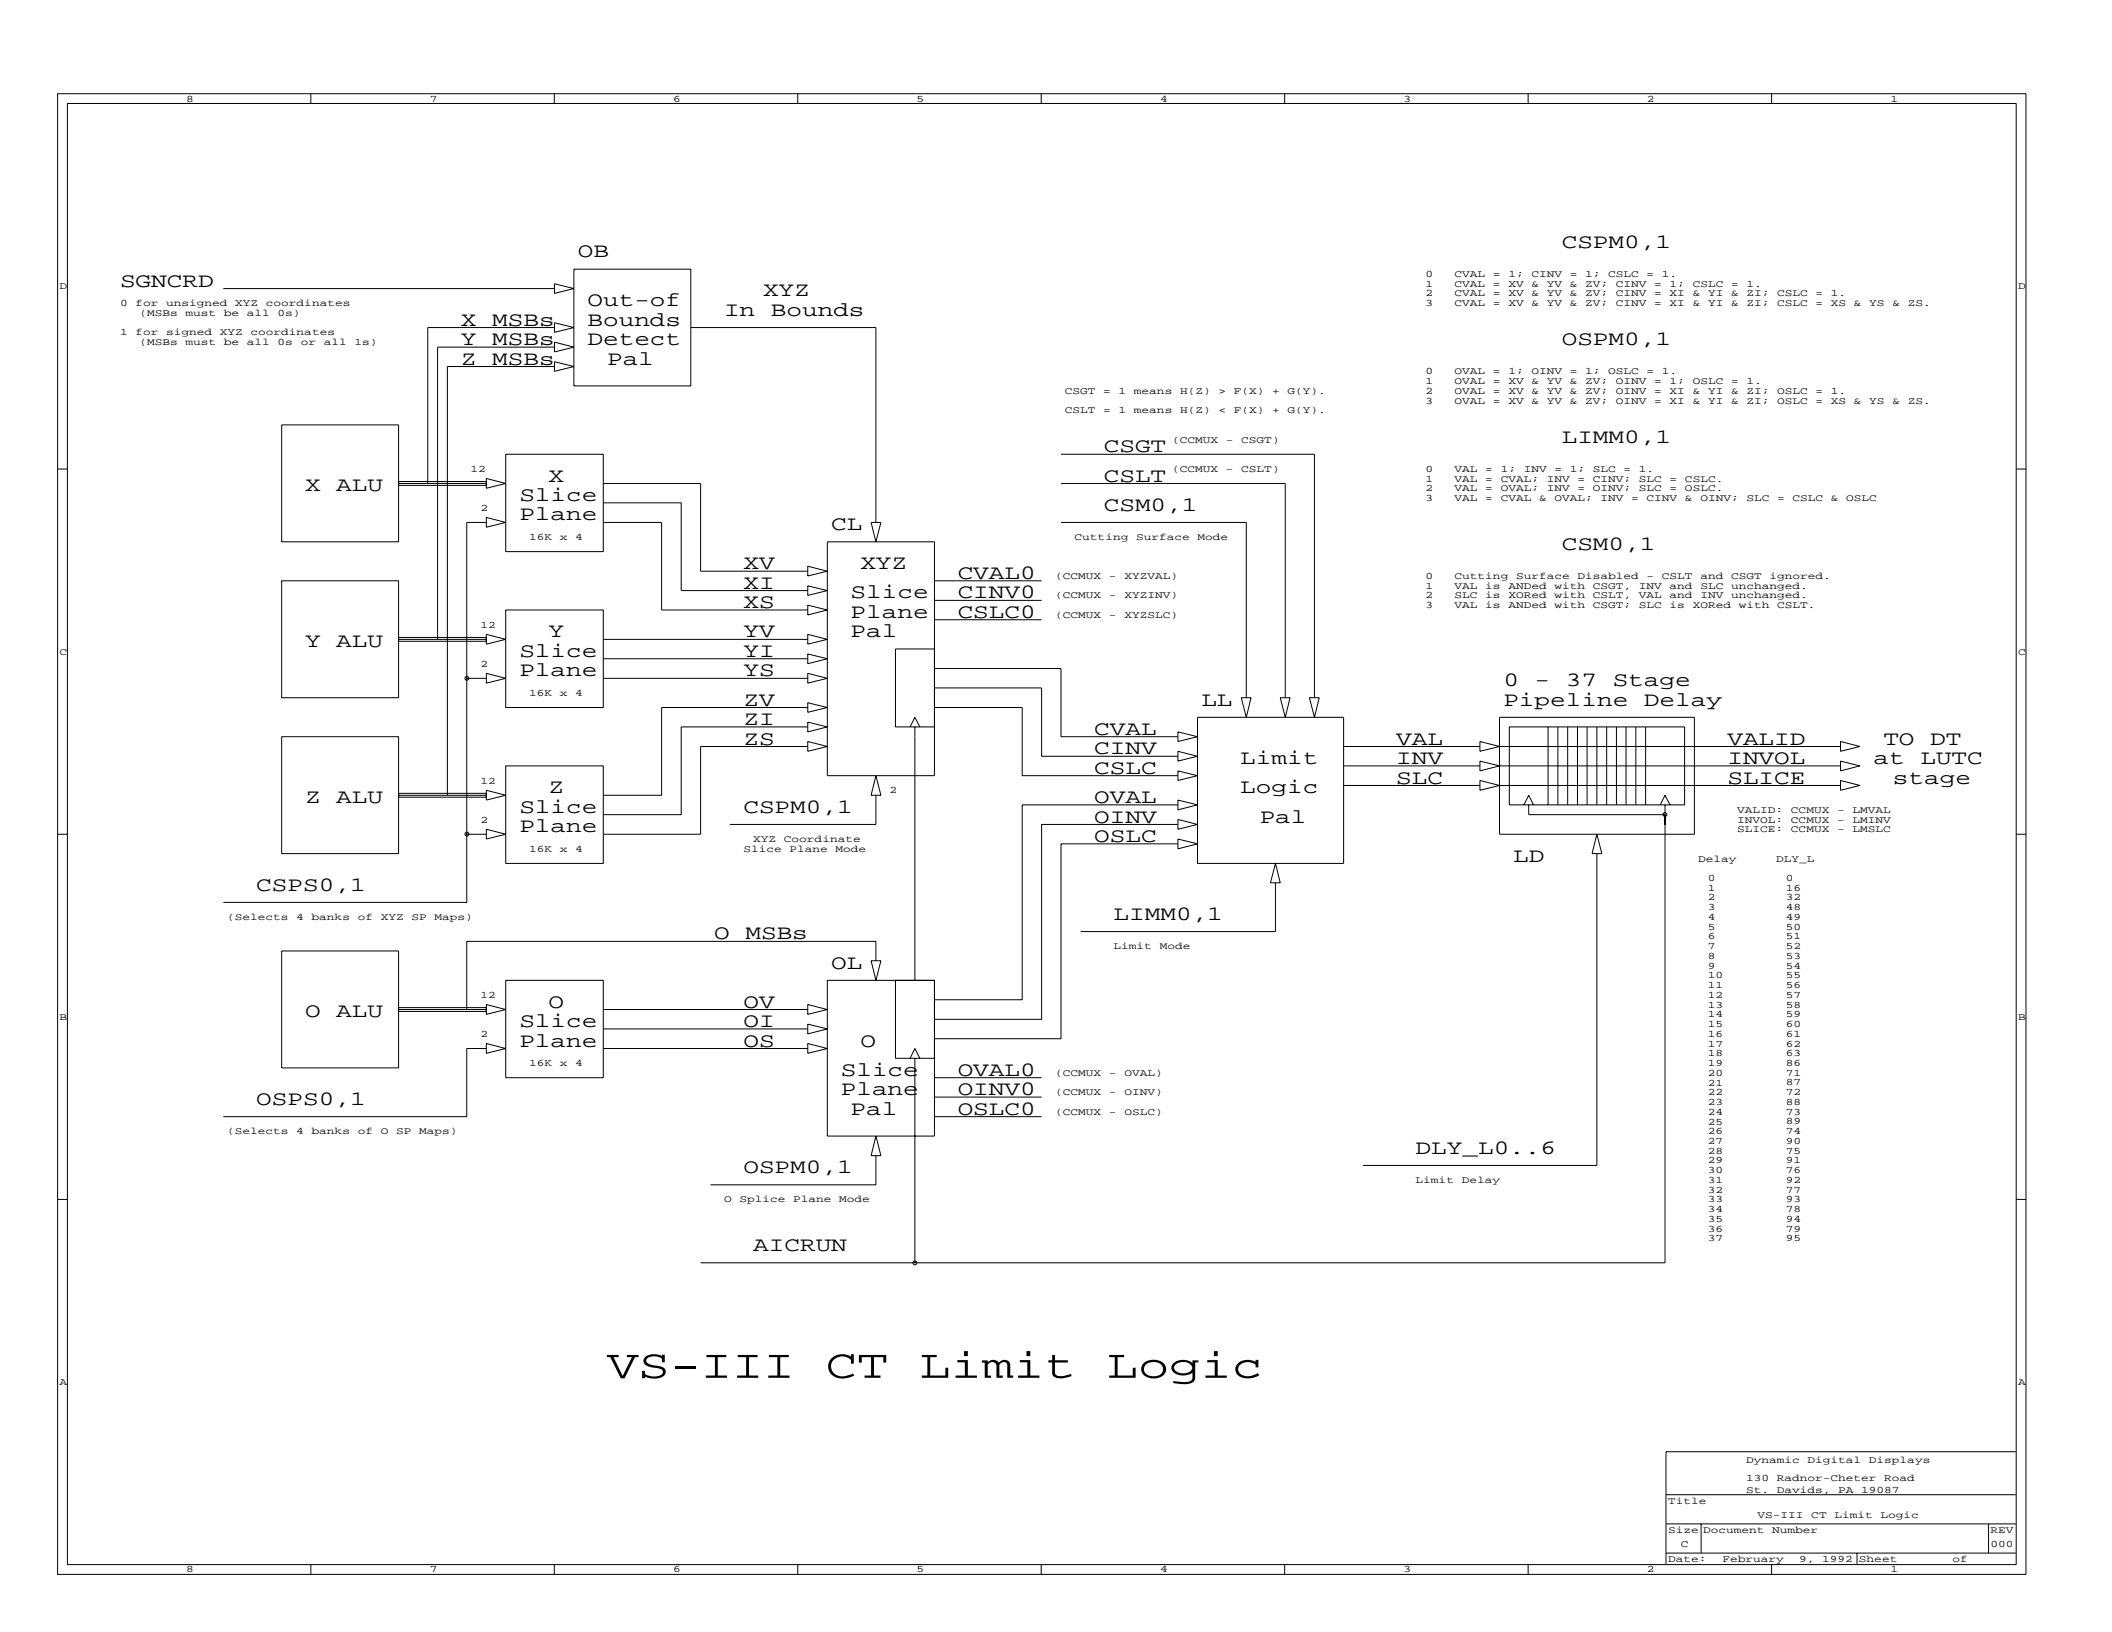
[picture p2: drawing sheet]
<svg xmlns="http://www.w3.org/2000/svg" width="279mm" height="216mm" viewBox="0 0 279 216" stroke-linecap="round" stroke-linejoin="round" font-family="sans-serif">
<g fill="none" stroke="#000" stroke-width=".13">
<path d="M7.6 12.4h260.4v195.9h-260.4zM8.9 13.7h257.8v193.3h-257.8zM41.1 12.4v1.3M73.3 12.4v1.3M105.5 12.4v1.3M137.7 12.4v1.3M170 12.4v1.3M202.2 12.4v1.3M234.4 12.4v1.3M29.5 38.2h43.9M73.4 37.5l2.5 .7-2.5 .6zM75.9 35.6h15.5v15.5h-15.5z"/>
<path d="M37.3 56.2h15.4v15.5h-15.4zM73.4 42.7l2.5 .6-2.5 .7zM73.4 45.3l2.5 .6-2.5 .7zM73.4 47.9l2.5 .6-2.5 .6zM73.4 43.3h-16.8v20.7M73.4 45.9h-15.5v38.7M73.4 48.5h-14.2v56.7M91.4 43.3h24.5v25.8M7.6 62.1h1.3M37.3 76.8h15.4v15.5h-15.4zM52.7 64h11.6M52.7 63.7h11.6"/>
<path d="M52.7 64.2h11.6M64.3 63.3l2.6 .7-2.6 .6zM64.3 68.5l2.6 .6-2.6 .6zM64.3 69.1h-2.6v50.3h-32.2M66.9 60.1h12.9v12.9h-12.9zM79.8 69.1h7.7v11.6h19.4M79.8 64h12.9v11.6h14.2M79.8 66.5h10.3v11.6h16.8M106.9 74.9l2.5 .7-2.5 .6zM106.9 77.5l2.5 .6-2.5 .7zM109.4 71.7h14.2v30.9h-14.2zM115.2 69.1h1.3l-.6 2.6z"/>
<path d="M123.6 76.8h14.2M123.6 79.4h14.2M140.4 60.1h33.5v32.2M140.4 69.1h24.5v23.2M140.4 64h29.6v28.3M266.7 62.1h1.3M37.3 97.5h15.4v15.4h-15.4zM52.7 84.6h11.6M52.7 84.3h11.6M52.7 84.8h11.6M61.7 89.7h2.6M64.3 83.9l2.6 .7-2.6 .6z"/>
<path d="M64.3 89.1l2.6 .6-2.6 .7zM66.9 80.7h12.9v12.9h-12.9zM79.8 84.6h27.1M79.8 87.1h27.1M79.8 89.7h27.1M106.9 98.8h-14.2v11.6h-12.9M106.9 93.6h-19.4v11.6h-7.7M106.9 96.2h-16.8v11.6h-10.3M106.9 80.1l2.5 .6-2.5 .7zM106.9 83.9l2.5 .7-2.5 .6zM106.9 86.5l2.5 .6-2.5 .7zM106.9 89.1l2.5 .6-2.5 .7z"/>
<path d="M106.9 93l2.5 .6-2.5 .6zM106.9 95.5l2.5 .7-2.5 .6zM106.9 98.1l2.5 .7-2.5 .6zM120.4 96.2l.6-1.3 .7 1.3M121 96.2v33.5M123.6 88.4h16.8v9.1h15.4M123.6 93.6h11.6v9h20.6M123.6 85.9h-5.1v10.3h5.1M123.6 91h14.2v9.1h18M123.6 82h14.2M155.8 96.8l2.6 .7-2.6 .6zM155.8 99.4l2.6 .7-2.6 .6z"/>
<path d="M158.4 94.9h19.3v19.3h-19.3zM164.2 92.3h1.3l-.6 2.6zM169.4 92.3h1.3l-.7 2.6zM173.2 92.3h1.3l-.6 2.6zM177.7 98.8h18.1M195.8 98.1l2.6 .7-2.6 .6zM198.4 94.9h25.8v15.5h-25.8zM198.4 98.8h45.1M199.7 96.2h23.2v10.3h-23.2zM204.8 96.2v10.3M206.1 96.2v10.3M207.4 96.2v10.3"/>
<path d="M208.7 96.2v10.3M210 96.2v10.3M211.3 96.2v10.3M212.5 96.2v10.3M213.8 96.2v10.3M215.1 96.2v10.3M216.4 96.2v10.3M217.7 96.2v10.3M243.5 98.1l2.5 .7-2.5 .6zM7.6 110.4h1.3M52.7 105.2h11.6M52.7 105h11.6"/>
<path d="M52.7 105.5h11.6M61.7 110.4h2.6M64.3 104.5l2.6 .7-2.6 .6zM64.3 109.7l2.6 .7-2.6 .6zM66.9 101.3h12.9v12.9h-12.9zM115.9 102.6l.6 2.6h-1.3zM115.9 105.2v3.9h-19.4M155.8 102l2.6 .6-2.6 .7zM155.8 105.8l2.6 .7-2.6 .6zM155.8 108.4l2.6 .7-2.6 .6zM155.8 111l2.6 .6-2.6 .7zM155.8 106.5h-20.6v25.8h-11.6"/>
<path d="M155.8 111.6h-15.4v25.8h-16.8M155.8 109.1h-18v25.7h-14.2M168.7 114.2l.7 2.6h-1.3zM168.7 116.8v6.4h-25.7M177.7 101.3h18.1M177.7 103.9h18.1M195.8 100.7l2.6 .6-2.6 .7zM195.8 103.3l2.6 .6-2.6 .6zM198.4 101.3h45.1M198.4 103.9h45.1M201.6 106.5l.6-1.3 .7 1.3M202.2 106.5v1.3h18.1"/>
<path d="M211.3 110.4l.6 2.5h-1.3zM211.3 112.9v41.3h-31M219.6 106.5l.7-1.3 .6 1.3M220.3 106.5v60.6h-127.6M243.5 100.7l2.5 .6-2.5 .7zM243.5 103.3l2.5 .6-2.5 .6zM266.7 110.4h1.3M37.3 125.8h15.4v15.5h-15.4zM52.7 133.6h11.6M52.7 133.3h11.6M52.7 133.8h11.6M64.3 132.9l2.6 .7-2.6 .6z"/>
<path d="M64.3 138l2.6 .7-2.6 .6zM64.3 138.7h-2.6v9h-32.2M66.9 129.7h12.9v12.9h-12.9zM79.8 133.6h27.1M79.8 136.1h27.1M79.8 138.7h27.1M106.9 132.9l2.5 .7-2.5 .6zM106.9 135.5l2.5 .6-2.5 .7zM106.9 138l2.5 .7-2.5 .6zM109.4 129.7h14.2v20.6h-14.2zM115.2 127.1h1.3l-.6 2.6zM115.9 127.1v-2.6h-54.2v9.1"/>
<path d="M118.5 129.7v10.3h5.1M7.6 158.7h1.3M115.9 150.3l.6 2.6h-1.3zM115.9 152.9v3.8h-21.9M120.4 140l.6-1.3 .7 1.3M121 140v27.1M123.6 142.6h14.2M123.6 147.7h14.2M123.6 145.1h14.2M266.7 158.7h1.3M220.4 197.7h46.3M266.7 192h-46.3v14.9"/>
<path d="M41.1 207v1.3M73.3 207v1.3M105.5 207v1.3M137.7 207v1.3M170 207v1.3M202.2 207v1.3M220.4 205.5h46.3M220.4 201.6h46.3M225 201.6v3.9M234.4 207v1.3M245.7 205.5v1.4M263.1 201.6v3.9"/>
<circle cx="61.8" cy="89.7" r=".25"/>
<circle cx="61.8" cy="110.3" r=".25"/>
<circle cx="220.3" cy="107.8" r=".25"/>
<circle cx="121" cy="167.1" r=".25"/>
</g>
<g font-size="5.4">
<text x="80.3" y="182.3">VS-III</text>
<text x="109.2" y="182.3">CT</text>
<text x="121.6" y="182.3">Limit</text>
<text x="146.4" y="182.3">Logic</text>
</g>
<g font-size="2.7">
<text x="76.4" y="34.1">OB</text>
<text x="206.6" y="32.8">CSPM0,1</text>
<text x="15.9" y="37.9">SGNCRD</text>
<text x="77.7" y="40.5">Out-of</text>
<text x="95.8" y="41.8">In</text>
<text x="100.9" y="39.2">XYZ</text>
<text x="102" y="41.8">Bounds</text>
<text x="61" y="43.1">X</text>
<text x="61" y="45.7">Y</text>
<text x="65.1" y="43.1">MSBs</text>
<text x="65.1" y="45.7">MSBs</text>
<text x="77.7" y="43.1">Bounds</text>
<text x="77.7" y="45.7">Detect</text>
<text x="206.6" y="45.7">OSPM0,1</text>
<text x="61" y="48.2">Z</text>
<text x="65.1" y="48.2">MSBs</text>
<text x="80.3" y="48.2">Pal</text>
<text x="146" y="59.8">CSGT</text>
<text x="206.6" y="58.5">LIMM0,1</text>
<text x="40.4" y="65">X</text>
<text x="44.5" y="65">ALU</text>
<text x="72.6" y="63.7">X</text>
<text x="146" y="63.7">CSLT</text>
<text x="68.7" y="66.3">Slice</text>
<text x="68.7" y="68.9">Plane</text>
<text x="110" y="70.2">CL</text>
<text x="146" y="67.6">CSM0,1</text>
<text x="98.3" y="75.3">XV</text>
<text x="98.3" y="77.9">XI</text>
<text x="113.8" y="75.3">XYZ</text>
<text x="126.7" y="76.6">CVAL0</text>
<text x="206.6" y="72.7">CSM0,1</text>
<text x="98.3" y="80.4">XS</text>
<text x="112.5" y="79.2">Slice</text>
<text x="112.5" y="81.7">Plane</text>
<text x="126.7" y="79.2">CINV0</text>
<text x="126.7" y="81.7">CSLC0</text>
<text x="40.4" y="85.6">Y</text>
<text x="44.5" y="85.6">ALU</text>
<text x="68.7" y="86.9">Slice</text>
<text x="68.7" y="89.5">Plane</text>
<text x="72.6" y="84.3">Y</text>
<text x="98.3" y="84.3">YV</text>
<text x="98.3" y="86.9">YI</text>
<text x="98.3" y="89.5">YS</text>
<text x="112.5" y="84.3">Pal</text>
<text x="98.3" y="93.3">ZV</text>
<text x="98.3" y="95.9">ZI</text>
<text x="158.9" y="93.3">LL</text>
<text x="198.9" y="90.8">0</text>
<text x="198.9" y="93.3">Pipeline</text>
<text x="203" y="90.8">-</text>
<text x="207.1" y="90.8">37</text>
<text x="213.3" y="90.8">Stage</text>
<text x="217.5" y="93.3">Delay</text>
<text x="98.3" y="98.5">ZS</text>
<text x="144.8" y="97.2">CVAL</text>
<text x="144.8" y="99.8">CINV</text>
<text x="164.1" y="101.1">Limit</text>
<text x="184.7" y="98.5">VAL</text>
<text x="184.7" y="101.1">INV</text>
<text x="228.5" y="98.5">VALID</text>
<text x="228.5" y="101.1">INVOL</text>
<text x="247.9" y="101.1">at</text>
<text x="249.2" y="98.5">TO</text>
<text x="254.1" y="101.1">LUTC</text>
<text x="255.3" y="98.5">DT</text>
<text x="40.4" y="106.2">Z</text>
<text x="44.5" y="106.2">ALU</text>
<text x="68.7" y="107.5">Slice</text>
<text x="72.6" y="104.9">Z</text>
<text x="98.3" y="107.5">CSPM0,1</text>
<text x="144.8" y="102.4">CSLC</text>
<text x="144.8" y="106.2">OVAL</text>
<text x="164.1" y="105">Logic</text>
<text x="184.7" y="103.7">SLC</text>
<text x="228.5" y="103.7">SLICE</text>
<text x="250.4" y="103.7">stage</text>
<text x="68.7" y="110.1">Plane</text>
<text x="144.8" y="108.8">OINV</text>
<text x="144.8" y="111.4">OSLC</text>
<text x="166.6" y="108.8">Pal</text>
<text x="200.2" y="114">LD</text>
<text x="33.9" y="117.8">CSPS0,1</text>
<text x="94.5" y="124.3">O</text>
<text x="98.6" y="124.3">MSBs</text>
<text x="147.3" y="121.7">LIMM0,1</text>
<text x="110" y="128.1">OL</text>
<text x="40.4" y="134.6">O</text>
<text x="44.5" y="134.6">ALU</text>
<text x="68.7" y="135.9">Slice</text>
<text x="72.6" y="133.3">O</text>
<text x="98.3" y="133.3">OV</text>
<text x="98.3" y="135.9">OI</text>
<text x="68.7" y="138.5">Plane</text>
<text x="98.3" y="138.5">OS</text>
<text x="111.2" y="142.3">Slice</text>
<text x="113.8" y="138.5">O</text>
<text x="126.7" y="142.3">OVAL0</text>
<text x="33.9" y="146.2">OSPS0,1</text>
<text x="111.2" y="144.9">Plane</text>
<text x="112.5" y="147.5">Pal</text>
<text x="126.7" y="144.9">OINV0</text>
<text x="126.7" y="147.5">OSLC0</text>
<text x="98.3" y="155.2">OSPM0,1</text>
<text x="187.3" y="152.6">DLY_L0..6</text>
<text x="99.6" y="165.5">AICRUN</text>
</g>
<g font-size="1.3">
<text x="24.6" y="13.4">8</text>
<text x="56.8" y="13.4">7</text>
<text x="89.1" y="13.4">6</text>
<text x="121.3" y="13.4">5</text>
<text x="153.5" y="13.4">4</text>
<text x="185.7" y="13.4">3</text>
<text x="217.9" y="13.4">2</text>
<text x="250.1" y="13.4">1</text>
<text x="7.9" y="38.3">D</text>
<text x="15.9" y="40.5">0</text>
<text x="17.9" y="40.5">for</text>
<text x="18.4" y="41.8">(MSBs</text>
<text x="22" y="40.5">unsigned</text>
<text x="24.5" y="41.8">must</text>
<text x="29.6" y="41.8">be</text>
<text x="31.1" y="40.5">XYZ</text>
<text x="32.7" y="41.8">all</text>
<text x="35.2" y="40.5">coordinates</text>
<text x="36.7" y="41.8">0s)</text>
<text x="188.6" y="36.6">0</text>
<text x="188.6" y="37.9">1</text>
<text x="188.6" y="39.2">2</text>
<text x="188.6" y="40.5">3</text>
<text x="192.4" y="36.6">CVAL</text>
<text x="192.4" y="37.9">CVAL</text>
<text x="192.4" y="39.2">CVAL</text>
<text x="192.4" y="40.5">CVAL</text>
<text x="197.5" y="36.6">=</text>
<text x="197.5" y="37.9">=</text>
<text x="197.5" y="39.2">=</text>
<text x="197.5" y="40.5">=</text>
<text x="199.5" y="36.6">1;</text>
<text x="199.5" y="37.9">XV</text>
<text x="199.5" y="39.2">XV</text>
<text x="199.5" y="40.5">XV</text>
<text x="202.6" y="36.6">CINV</text>
<text x="202.6" y="37.9">&amp;</text>
<text x="202.6" y="39.2">&amp;</text>
<text x="202.6" y="40.5">&amp;</text>
<text x="204.6" y="37.9">YV</text>
<text x="204.6" y="39.2">YV</text>
<text x="204.6" y="40.5">YV</text>
<text x="207.7" y="36.6">=</text>
<text x="207.7" y="37.9">&amp;</text>
<text x="207.7" y="39.2">&amp;</text>
<text x="207.7" y="40.5">&amp;</text>
<text x="209.7" y="36.6">1;</text>
<text x="209.7" y="37.9">ZV;</text>
<text x="209.7" y="39.2">ZV;</text>
<text x="209.7" y="40.5">ZV;</text>
<text x="212.8" y="36.6">CSLC</text>
<text x="213.8" y="37.9">CINV</text>
<text x="213.8" y="39.2">CINV</text>
<text x="213.8" y="40.5">CINV</text>
<text x="217.8" y="36.6">=</text>
<text x="218.8" y="37.9">=</text>
<text x="218.8" y="39.2">=</text>
<text x="218.8" y="40.5">=</text>
<text x="219.9" y="36.6">1.</text>
<text x="220.9" y="37.9">1;</text>
<text x="220.9" y="39.2">XI</text>
<text x="220.9" y="40.5">XI</text>
<text x="223.9" y="37.9">CSLC</text>
<text x="223.9" y="39.2">&amp;</text>
<text x="223.9" y="40.5">&amp;</text>
<text x="226" y="39.2">YI</text>
<text x="226" y="40.5">YI</text>
<text x="229" y="37.9">=</text>
<text x="229" y="39.2">&amp;</text>
<text x="229" y="40.5">&amp;</text>
<text x="231" y="37.9">1.</text>
<text x="231" y="39.2">ZI;</text>
<text x="231" y="40.5">ZI;</text>
<text x="235.1" y="39.2">CSLC</text>
<text x="235.1" y="40.5">CSLC</text>
<text x="240.2" y="39.2">=</text>
<text x="240.2" y="40.5">=</text>
<text x="242.2" y="39.2">1.</text>
<text x="242.2" y="40.5">XS</text>
<text x="245.3" y="40.5">&amp;</text>
<text x="247.3" y="40.5">YS</text>
<text x="250.3" y="40.5">&amp;</text>
<text x="252.4" y="40.5">ZS.</text>
<text x="267" y="38.3">D</text>
<text x="15.9" y="44.4">1</text>
<text x="17.9" y="44.4">for</text>
<text x="18.4" y="45.7">(MSBs</text>
<text x="22" y="44.4">signed</text>
<text x="24.5" y="45.7">must</text>
<text x="29.1" y="44.4">XYZ</text>
<text x="29.6" y="45.7">be</text>
<text x="32.7" y="45.7">all</text>
<text x="33.1" y="44.4">coordinates</text>
<text x="36.7" y="45.7">0s</text>
<text x="39.8" y="45.7">or</text>
<text x="42.8" y="45.7">all</text>
<text x="46.9" y="45.7">1s)</text>
<text x="140.9" y="52.1">CSGT</text>
<text x="145.9" y="52.1">=</text>
<text x="148" y="52.1">1</text>
<text x="150" y="52.1">means</text>
<text x="156.1" y="52.1">H(Z)</text>
<text x="161.2" y="52.1">&gt;</text>
<text x="163.2" y="52.1">F(X)</text>
<text x="168.3" y="52.1">+</text>
<text x="170.3" y="52.1">G(Y).</text>
<text x="188.6" y="49.5">0</text>
<text x="188.6" y="50.8">1</text>
<text x="188.6" y="52.1">2</text>
<text x="188.6" y="53.4">3</text>
<text x="192.4" y="49.5">OVAL</text>
<text x="192.4" y="50.8">OVAL</text>
<text x="192.4" y="52.1">OVAL</text>
<text x="192.4" y="53.4">OVAL</text>
<text x="197.5" y="49.5">=</text>
<text x="197.5" y="50.8">=</text>
<text x="197.5" y="52.1">=</text>
<text x="197.5" y="53.4">=</text>
<text x="199.5" y="49.5">1;</text>
<text x="199.5" y="50.8">XV</text>
<text x="199.5" y="52.1">XV</text>
<text x="199.5" y="53.4">XV</text>
<text x="202.6" y="49.5">OINV</text>
<text x="202.6" y="50.8">&amp;</text>
<text x="202.6" y="52.1">&amp;</text>
<text x="202.6" y="53.4">&amp;</text>
<text x="204.6" y="50.8">YV</text>
<text x="204.6" y="52.1">YV</text>
<text x="204.6" y="53.4">YV</text>
<text x="207.7" y="49.5">=</text>
<text x="207.7" y="50.8">&amp;</text>
<text x="207.7" y="52.1">&amp;</text>
<text x="207.7" y="53.4">&amp;</text>
<text x="209.7" y="49.5">1;</text>
<text x="209.7" y="50.8">ZV;</text>
<text x="209.7" y="52.1">ZV;</text>
<text x="209.7" y="53.4">ZV;</text>
<text x="212.8" y="49.5">OSLC</text>
<text x="213.8" y="50.8">OINV</text>
<text x="213.8" y="52.1">OINV</text>
<text x="213.8" y="53.4">OINV</text>
<text x="217.8" y="49.5">=</text>
<text x="218.8" y="50.8">=</text>
<text x="218.8" y="52.1">=</text>
<text x="218.8" y="53.4">=</text>
<text x="219.9" y="49.5">1.</text>
<text x="220.9" y="50.8">1;</text>
<text x="220.9" y="52.1">XI</text>
<text x="220.9" y="53.4">XI</text>
<text x="223.9" y="50.8">OSLC</text>
<text x="223.9" y="52.1">&amp;</text>
<text x="223.9" y="53.4">&amp;</text>
<text x="226" y="52.1">YI</text>
<text x="226" y="53.4">YI</text>
<text x="229" y="50.8">=</text>
<text x="229" y="52.1">&amp;</text>
<text x="229" y="53.4">&amp;</text>
<text x="231" y="50.8">1.</text>
<text x="231" y="52.1">ZI;</text>
<text x="231" y="53.4">ZI;</text>
<text x="235.1" y="52.1">OSLC</text>
<text x="235.1" y="53.4">OSLC</text>
<text x="240.2" y="52.1">=</text>
<text x="240.2" y="53.4">=</text>
<text x="242.2" y="52.1">1.</text>
<text x="242.2" y="53.4">XS</text>
<text x="245.3" y="53.4">&amp;</text>
<text x="247.3" y="53.4">YS</text>
<text x="250.3" y="53.4">&amp;</text>
<text x="252.4" y="53.4">ZS.</text>
<text x="140.9" y="54.7">CSLT</text>
<text x="145.9" y="54.7">=</text>
<text x="148" y="54.7">1</text>
<text x="150" y="54.7">means</text>
<text x="155.1" y="58.5">(CCMUX</text>
<text x="156.1" y="54.7">H(Z)</text>
<text x="161.2" y="54.7">&lt;</text>
<text x="162.2" y="58.5">-</text>
<text x="163.2" y="54.7">F(X)</text>
<text x="164.2" y="58.5">CSGT)</text>
<text x="168.3" y="54.7">+</text>
<text x="170.3" y="54.7">G(Y).</text>
<text x="62.3" y="62.4">12</text>
<text x="155.1" y="62.4">(CCMUX</text>
<text x="162.2" y="62.4">-</text>
<text x="164.2" y="62.4">CSLT)</text>
<text x="188.6" y="62.4">0</text>
<text x="188.6" y="63.7">1</text>
<text x="188.6" y="65">2</text>
<text x="192.4" y="62.4">VAL</text>
<text x="192.4" y="63.7">VAL</text>
<text x="192.4" y="65">VAL</text>
<text x="196.5" y="62.4">=</text>
<text x="196.5" y="63.7">=</text>
<text x="196.5" y="65">=</text>
<text x="198.5" y="62.4">1;</text>
<text x="198.5" y="63.7">CVAL;</text>
<text x="198.5" y="65">OVAL;</text>
<text x="201.6" y="62.4">INV</text>
<text x="204.6" y="63.7">INV</text>
<text x="204.6" y="65">INV</text>
<text x="205.6" y="62.4">=</text>
<text x="207.7" y="62.4">1;</text>
<text x="208.7" y="63.7">=</text>
<text x="208.7" y="65">=</text>
<text x="210.7" y="62.4">SLC</text>
<text x="210.7" y="63.7">CINV;</text>
<text x="210.7" y="65">OINV;</text>
<text x="214.8" y="62.4">=</text>
<text x="216.8" y="62.4">1.</text>
<text x="216.8" y="63.7">SLC</text>
<text x="216.8" y="65">SLC</text>
<text x="220.9" y="63.7">=</text>
<text x="220.9" y="65">=</text>
<text x="222.9" y="63.7">CSLC.</text>
<text x="222.9" y="65">OSLC.</text>
<text x="63.6" y="67.6">2</text>
<text x="70" y="71.4">16K</text>
<text x="74.1" y="71.4">x</text>
<text x="76.1" y="71.4">4</text>
<text x="142.2" y="71.4">Cutting</text>
<text x="150.3" y="71.4">Surface</text>
<text x="158.4" y="71.4">Mode</text>
<text x="188.6" y="66.3">3</text>
<text x="192.4" y="66.3">VAL</text>
<text x="196.5" y="66.3">=</text>
<text x="198.5" y="66.3">CVAL</text>
<text x="203.6" y="66.3">&amp;</text>
<text x="205.6" y="66.3">OVAL;</text>
<text x="211.7" y="66.3">INV</text>
<text x="215.8" y="66.3">=</text>
<text x="217.8" y="66.3">CINV</text>
<text x="222.9" y="66.3">&amp;</text>
<text x="224.9" y="66.3">OINV;</text>
<text x="231" y="66.3">SLC</text>
<text x="235.1" y="66.3">=</text>
<text x="237.1" y="66.3">CSLC</text>
<text x="242.2" y="66.3">&amp;</text>
<text x="244.2" y="66.3">OSLC</text>
<text x="139.6" y="76.6">(CCMUX</text>
<text x="146.7" y="76.6">-</text>
<text x="148.7" y="76.6">XYZVAL)</text>
<text x="188.6" y="76.6">0</text>
<text x="188.6" y="77.9">1</text>
<text x="192.4" y="76.6">Cutting</text>
<text x="192.4" y="77.9">VAL</text>
<text x="196.5" y="77.9">is</text>
<text x="199.5" y="77.9">ANDed</text>
<text x="200.6" y="76.6">Surface</text>
<text x="205.6" y="77.9">with</text>
<text x="208.7" y="76.6">Disabled</text>
<text x="210.7" y="77.9">CSGT,</text>
<text x="216.8" y="77.9">INV</text>
<text x="217.8" y="76.6">-</text>
<text x="219.9" y="76.6">CSLT</text>
<text x="220.9" y="77.9">and</text>
<text x="224.9" y="76.6">and</text>
<text x="224.9" y="77.9">SLC</text>
<text x="229" y="76.6">CSGT</text>
<text x="229" y="77.9">unchanged.</text>
<text x="234.1" y="76.6">ignored.</text>
<text x="63.6" y="83">12</text>
<text x="139.6" y="79.2">(CCMUX</text>
<text x="139.6" y="81.7">(CCMUX</text>
<text x="146.7" y="79.2">-</text>
<text x="146.7" y="81.7">-</text>
<text x="148.7" y="79.2">XYZINV)</text>
<text x="148.7" y="81.7">XYZSLC)</text>
<text x="188.6" y="79.2">2</text>
<text x="188.6" y="80.4">3</text>
<text x="192.4" y="80.4">VAL</text>
<text x="192.4" y="79.2">SLC</text>
<text x="196.5" y="80.4">is</text>
<text x="196.5" y="79.2">is</text>
<text x="199.5" y="80.4">ANDed</text>
<text x="199.5" y="79.2">XORed</text>
<text x="205.6" y="80.4">with</text>
<text x="205.6" y="79.2">with</text>
<text x="210.7" y="80.4">CSGT;</text>
<text x="210.7" y="79.2">CSLT,</text>
<text x="216.8" y="80.4">SLC</text>
<text x="216.8" y="79.2">VAL</text>
<text x="220.9" y="80.4">is</text>
<text x="220.9" y="79.2">and</text>
<text x="223.9" y="80.4">XORed</text>
<text x="224.9" y="79.2">INV</text>
<text x="229" y="79.2">unchanged.</text>
<text x="230" y="80.4">with</text>
<text x="235.1" y="80.4">CSLT.</text>
<text x="7.9" y="86.6">C</text>
<text x="63.6" y="88.2">2</text>
<text x="267" y="86.6">C</text>
<text x="70" y="92">16K</text>
<text x="74.1" y="92">x</text>
<text x="76.1" y="92">4</text>
<text x="63.6" y="103.7">12</text>
<text x="117.7" y="105">2</text>
<text x="229.8" y="107.5">VALID:</text>
<text x="236.9" y="107.5">CCMUX</text>
<text x="243" y="107.5">-</text>
<text x="245.1" y="107.5">LMVAL</text>
<text x="63.6" y="108.8">2</text>
<text x="70" y="112.7">16K</text>
<text x="74.1" y="112.7">x</text>
<text x="76.1" y="112.7">4</text>
<text x="98.3" y="112.7">Slice</text>
<text x="99.6" y="111.4">XYZ</text>
<text x="103.7" y="111.4">Coordinate</text>
<text x="104.4" y="112.7">Plane</text>
<text x="110.5" y="112.7">Mode</text>
<text x="224.7" y="114">Delay</text>
<text x="229.8" y="108.8">INVOL:</text>
<text x="229.8" y="110.1">SLICE:</text>
<text x="235" y="114">DLY_L</text>
<text x="236.9" y="108.8">CCMUX</text>
<text x="236.9" y="110.1">CCMUX</text>
<text x="243" y="108.8">-</text>
<text x="243" y="110.1">-</text>
<text x="245.1" y="108.8">LMINV</text>
<text x="245.1" y="110.1">LMSLC</text>
<text x="225.9" y="116.5">0</text>
<text x="225.9" y="117.8">1</text>
<text x="225.9" y="119.1">2</text>
<text x="236.2" y="116.5">0</text>
<text x="236.2" y="117.8">16</text>
<text x="236.2" y="119.1">32</text>
<text x="30" y="121.7">(Selects</text>
<text x="39.2" y="121.7">4</text>
<text x="41.2" y="121.7">banks</text>
<text x="47.3" y="121.7">of</text>
<text x="50.4" y="121.7">XYZ</text>
<text x="54.4" y="121.7">SP</text>
<text x="57.5" y="121.7">Maps)</text>
<text x="147.3" y="125.6">Limit</text>
<text x="153.4" y="125.6">Mode</text>
<text x="225.9" y="120.4">3</text>
<text x="225.9" y="121.7">4</text>
<text x="225.9" y="123">5</text>
<text x="225.9" y="124.3">6</text>
<text x="225.9" y="125.6">7</text>
<text x="236.2" y="120.4">48</text>
<text x="236.2" y="121.7">49</text>
<text x="236.2" y="123">50</text>
<text x="236.2" y="124.3">51</text>
<text x="236.2" y="125.5">52</text>
<text x="225.9" y="126.8">8</text>
<text x="225.9" y="128.1">9</text>
<text x="225.9" y="129.4">10</text>
<text x="225.9" y="130.7">11</text>
<text x="236.2" y="126.8">53</text>
<text x="236.2" y="128.1">54</text>
<text x="236.2" y="129.4">55</text>
<text x="236.2" y="130.7">56</text>
<text x="236.2" y="132">57</text>
<text x="7.9" y="134.9">B</text>
<text x="63.6" y="132">12</text>
<text x="63.6" y="137.2">2</text>
<text x="225.9" y="132">12</text>
<text x="225.9" y="133.3">13</text>
<text x="225.9" y="134.6">14</text>
<text x="225.9" y="135.9">15</text>
<text x="225.9" y="137.2">16</text>
<text x="236.2" y="133.3">58</text>
<text x="236.2" y="134.6">59</text>
<text x="236.2" y="135.9">60</text>
<text x="236.2" y="137.1">61</text>
<text x="267" y="134.9">B</text>
<text x="70" y="141">16K</text>
<text x="74.1" y="141">x</text>
<text x="76.1" y="141">4</text>
<text x="139.6" y="142.3">(CCMUX</text>
<text x="146.7" y="142.3">-</text>
<text x="148.7" y="142.3">OVAL)</text>
<text x="225.9" y="138.5">17</text>
<text x="225.9" y="139.7">18</text>
<text x="225.9" y="141">19</text>
<text x="225.9" y="142.3">20</text>
<text x="225.9" y="143.6">21</text>
<text x="236.2" y="138.4">62</text>
<text x="236.2" y="139.7">63</text>
<text x="236.2" y="141">86</text>
<text x="236.2" y="142.3">71</text>
<text x="236.2" y="143.6">87</text>
<text x="139.6" y="144.9">(CCMUX</text>
<text x="139.6" y="147.5">(CCMUX</text>
<text x="146.7" y="144.9">-</text>
<text x="146.7" y="147.5">-</text>
<text x="148.7" y="144.9">OINV)</text>
<text x="148.7" y="147.5">OSLC)</text>
<text x="225.9" y="144.9">22</text>
<text x="225.9" y="146.2">23</text>
<text x="225.9" y="147.5">24</text>
<text x="225.9" y="148.8">25</text>
<text x="236.2" y="146.2">88</text>
<text x="236.2" y="148.8">89</text>
<text x="236.2" y="144.9">72</text>
<text x="236.2" y="147.5">73</text>
<text x="30" y="150">(Selects</text>
<text x="39.2" y="150">4</text>
<text x="41.2" y="150">banks</text>
<text x="47.3" y="150">of</text>
<text x="50.4" y="150">O</text>
<text x="52.4" y="150">SP</text>
<text x="55.4" y="150">Maps)</text>
<text x="225.9" y="150">26</text>
<text x="225.9" y="151.3">27</text>
<text x="225.9" y="152.6">28</text>
<text x="225.9" y="153.9">29</text>
<text x="225.9" y="155.2">30</text>
<text x="236.2" y="151.3">90</text>
<text x="236.2" y="153.9">91</text>
<text x="236.2" y="150">74</text>
<text x="236.2" y="152.6">75</text>
<text x="236.2" y="155.2">76</text>
<text x="95.8" y="159.1">O</text>
<text x="97.8" y="159.1">Splice</text>
<text x="104.9" y="159.1">Plane</text>
<text x="111" y="159.1">Mode</text>
<text x="187.3" y="156.5">Limit</text>
<text x="193.4" y="156.5">Delay</text>
<text x="225.9" y="156.5">31</text>
<text x="225.9" y="157.8">32</text>
<text x="225.9" y="159.1">33</text>
<text x="225.9" y="160.4">34</text>
<text x="225.9" y="161.6">35</text>
<text x="236.2" y="156.5">92</text>
<text x="236.2" y="157.8">77</text>
<text x="236.2" y="159.1">93</text>
<text x="236.2" y="161.6">94</text>
<text x="236.2" y="160.3">78</text>
<text x="225.9" y="162.9">36</text>
<text x="225.9" y="164.2">37</text>
<text x="236.2" y="164.2">95</text>
<text x="236.2" y="162.9">79</text>
<text x="7.9" y="183.2">A</text>
<text x="267" y="183.2">A</text>
<text x="231" y="197.5">St.</text>
<text x="231" y="195.9">130</text>
<text x="231" y="193.6">Dynamic</text>
<text x="235.1" y="197.5">Davids,</text>
<text x="235.1" y="195.9">Radnor-Cheter</text>
<text x="239.1" y="193.6">Digital</text>
<text x="243.2" y="197.5">PA</text>
<text x="246.2" y="197.5">19087</text>
<text x="247.2" y="193.6">Displays</text>
<text x="249.3" y="195.9">Road</text>
<text x="220.7" y="202.8">Size Document</text>
<text x="220.7" y="199">Title</text>
<text x="232.5" y="200.8">VS-III</text>
<text x="234.4" y="202.8">Number</text>
<text x="239.6" y="200.8">CT</text>
<text x="242.7" y="200.8">Limit</text>
<text x="248.8" y="200.8">Logic</text>
<text x="263.3" y="202.8">REV</text>
<text x="24.6" y="208">8</text>
<text x="56.8" y="208">7</text>
<text x="89.1" y="208">6</text>
<text x="121.3" y="208">5</text>
<text x="153.5" y="208">4</text>
<text x="185.7" y="208">3</text>
<text x="217.9" y="208">2</text>
<text x="220.7" y="206.6">Date:</text>
<text x="222.4" y="204.7">C</text>
<text x="227.9" y="206.6">February</text>
<text x="238" y="206.6">9,</text>
<text x="241.1" y="206.6">1992 Sheet</text>
<text x="250.1" y="208">1</text>
<text x="258.3" y="206.6">of</text>
<text x="263.3" y="204.7">000</text>
</g>
</svg>
